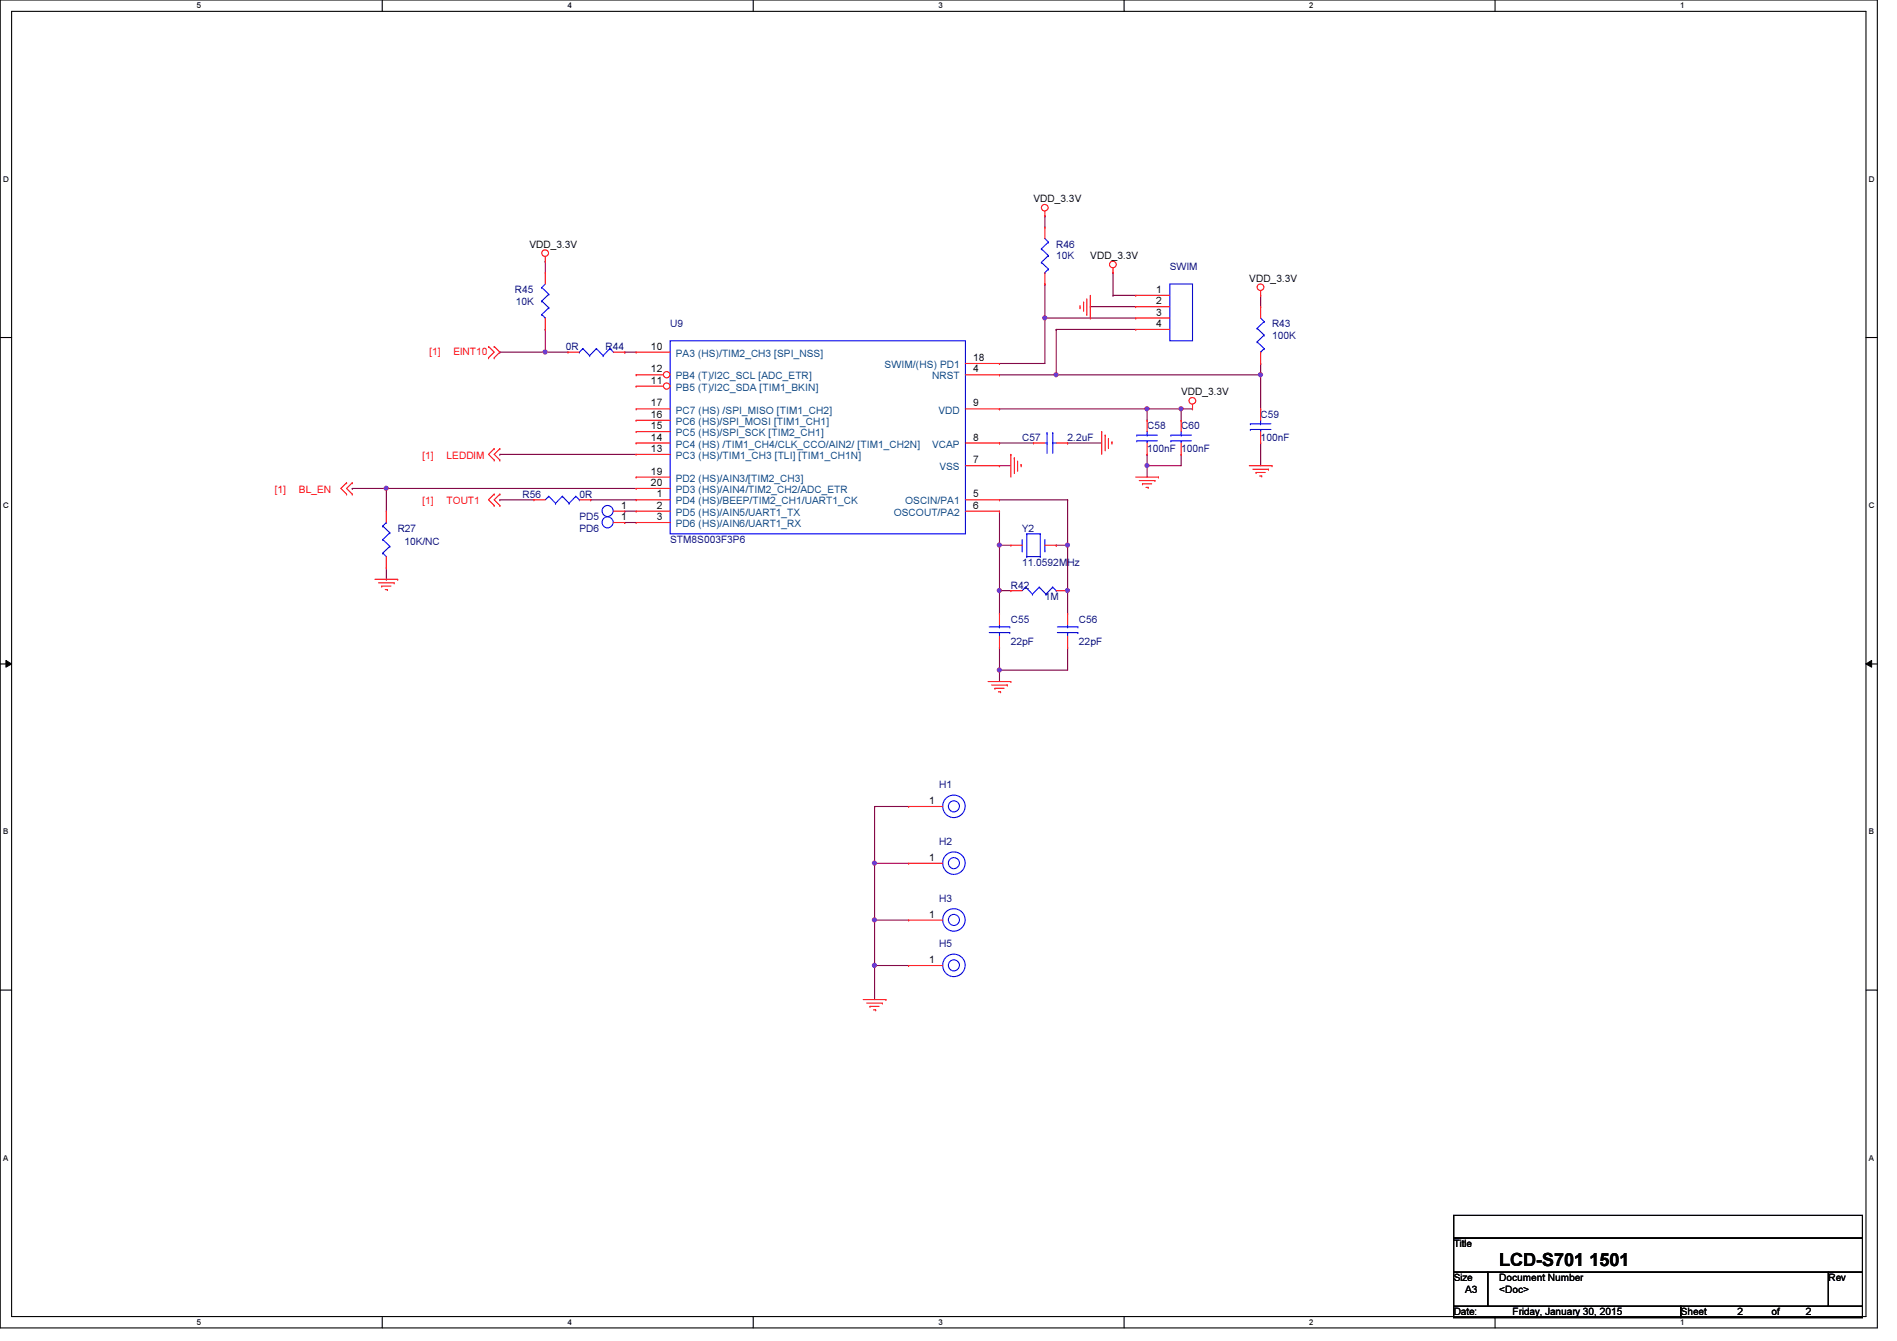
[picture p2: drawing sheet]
<svg xmlns="http://www.w3.org/2000/svg" width="297mm" height="210mm" viewBox="0 0 297 210" stroke-linecap="round" stroke-linejoin="round" font-family="sans-serif">
<path d="M0 0h294v207.9h-294zM1.8 1.8h290.4v204.3h-290.4z" fill="none" stroke="#000" stroke-width=".17"/>
<g fill="#fff">
<path d="M30.8 .2h.7v1.4h-.7z"/>
<path d="M30.8 206.2h.7v1.4h-.7z"/>
</g>
<path d="M59.9 0v1.8M59.9 206.1v1.8" fill="none" stroke="#000" stroke-width=".17"/>
<g fill="#fff">
<path d="M88.9 .2h.6v1.4h-.6z"/>
<path d="M88.9 206.2h.6v1.4h-.6z"/>
</g>
<path d="M117.9 0v1.8M117.9 206.1v1.8" fill="none" stroke="#000" stroke-width=".17"/>
<g fill="#fff">
<path d="M146.9 .2h.7v1.4h-.7z"/>
<path d="M146.9 206.2h.7v1.4h-.7z"/>
</g>
<path d="M176 0v1.8M176 206.1v1.8" fill="none" stroke="#000" stroke-width=".17"/>
<g fill="#fff">
<path d="M205 .2h.7v1.4h-.7z"/>
<path d="M205 206.2h.7v1.4h-.7z"/>
</g>
<path d="M234.1 0v1.8M234.1 206.1v1.8" fill="none" stroke="#000" stroke-width=".17"/>
<g fill="#fff">
<path d="M263.1 .2h.7v1.4h-.7z"/>
<path d="M263.1 206.2h.7v1.4h-.7z"/>
<path d="M.5 27.3h.9v1.4h-.9z"/>
<path d="M292.6 27.3h.9v1.4h-.9z"/>
<path d="M.5 78.4h.9v1.4h-.9z"/>
<path d="M292.6 78.4h.9v1.4h-.9z"/>
</g>
<path d="M0 52.8h1.8M292.2 52.8h1.8" fill="none" stroke="#000" stroke-width=".17"/>
<g fill="#fff">
<path d="M.5 129.5h.8v1.4h-.8z"/>
<path d="M292.6 129.5h.9v1.4h-.9z"/>
</g>
<path d="M0 103.9h1.8M292.2 103.9h1.8" fill="none" stroke="#000" stroke-width=".17"/>
<path d="M.9 103.4l.9 .5-.9 .5zM292.2 103.9l.9-.5v1z" fill="#000"/>
<path d="M.9 103.4l.9 .5-.9 .5zM292.2 103.9l.9-.5v1z" fill="none" stroke="#000" stroke-width=".16"/>
<g fill="#fff">
<path d="M.5 180.5h.8v1.4h-.8z"/>
<path d="M292.6 180.5h.9v1.4h-.9z"/>
</g>
<path d="M0 155h1.8M292.2 155h1.8" fill="none" stroke="#000" stroke-width=".17"/>
<path d="M136.9 126.2h.1M136.9 135.1h.1M136.9 126.2h5.4M136.9 126.2v17.8M136.9 135.1h5.4" fill="none" stroke="#800040" stroke-width=".17"/>
<circle cx="136.9" cy="135.1" r=".32" fill="#f0f"/>
<circle cx="136.9" cy="135.1" r=".32" fill="none" stroke="#f0f" stroke-width=".17"/>
<path d="M136.9 144h.1M136.9 151.1h.1M136.9 144h5.4M136.9 151.1v5.4" fill="none" stroke="#800040" stroke-width=".17"/>
<circle cx="136.9" cy="151.1" r=".32" fill="#f0f"/>
<circle cx="136.9" cy="151.1" r=".32" fill="none" stroke="#f0f" stroke-width=".17"/>
<path d="M136.9 151.1h.1M136.9 144h.1M136.9 151.1h5.4M136.9 144v7.1" fill="none" stroke="#800040" stroke-width=".17"/>
<circle cx="136.9" cy="144" r=".32" fill="#f0f"/>
<circle cx="136.9" cy="144" r=".32" fill="none" stroke="#f0f" stroke-width=".17"/>
<g fill="none" stroke="#800040" stroke-width=".17">
<path d="M97.8 55.1h.1M97.8 55.1h1.8M156.5 78.2h.1M156.5 78.2h10.7M167.2 78.2h.1M167.2 78.2v7.1h-1.8M156.5 80h.1M156.5 85.3h.1M156.5 80v5.3M156.5 85.3h1.8M165.4 85.3h.1M167.2 92.5h.1"/>
<path d="M167.2 92.5v3.5"/>
</g>
<circle cx="167.1" cy="92.4" r=".32" fill="#f0f"/>
<circle cx="167.1" cy="92.4" r=".32" fill="none" stroke="#f0f" stroke-width=".17"/>
<path d="M156.5 104.9h.1M167.2 101.3h.1M167.2 101.3v3.6h-10.7" fill="none" stroke="#800040" stroke-width=".17"/>
<circle cx="156.5" cy="104.9" r=".32" fill="#f0f"/>
<circle cx="156.5" cy="104.9" r=".32" fill="none" stroke="#f0f" stroke-width=".17"/>
<path d="M156.5 92.5h.1M156.5 92.5v3.5M156.5 104.9h.1M156.5 104.9v1.8" fill="none" stroke="#800040" stroke-width=".17"/>
<circle cx="156.5" cy="92.4" r=".32" fill="#f0f"/>
<circle cx="156.5" cy="92.4" r=".32" fill="none" stroke="#f0f" stroke-width=".17"/>
<path d="M156.5 69.3h.1M156.5 72.9h.1M156.5 69.3h5.3M156.5 72.9h1.8M167.2 69.3h.1M167.2 69.3h5.3M167.2 85.3h.1M167.2 85.3v7.2M156.5 101.3h.1M156.5 101.3v3.6" fill="none" stroke="#800040" stroke-width=".17"/>
<circle cx="167.1" cy="85.3" r=".32" fill="#f0f"/>
<circle cx="167.1" cy="85.3" r=".32" fill="none" stroke="#f0f" stroke-width=".17"/>
<path d="M156.5 85.3h.1M156.5 85.3v7.2" fill="none" stroke="#800040" stroke-width=".17"/>
<circle cx="156.5" cy="85.3" r=".32" fill="#f0f"/>
<circle cx="156.5" cy="85.3" r=".32" fill="none" stroke="#f0f" stroke-width=".17"/>
<path d="M179.6 64h.1M179.6 64v1.8M156.5 92.5h.1M156.5 92.5h1.8" fill="none" stroke="#800040" stroke-width=".17"/>
<circle cx="179.6" cy="64" r=".32" fill="#f0f"/>
<circle cx="179.6" cy="64" r=".32" fill="none" stroke="#f0f" stroke-width=".17"/>
<path d="M156.5 64h.1M156.5 64h23.1M179.6 72.9h.1M179.6 72.9h5.4M179.6 72.9v1.8" fill="none" stroke="#800040" stroke-width=".17"/>
<circle cx="179.6" cy="72.9" r=".32" fill="#f0f"/>
<circle cx="179.6" cy="72.9" r=".32" fill="none" stroke="#f0f" stroke-width=".17"/>
<path d="M179.6 64h.1M179.6 64h5.4" fill="none" stroke="#800040" stroke-width=".17"/>
<circle cx="184.9" cy="64" r=".32" fill="#f0f"/>
<circle cx="184.9" cy="64" r=".32" fill="none" stroke="#f0f" stroke-width=".17"/>
<path d="M197.4 46.2h.1M197.4 58.7h.1M197.4 46.2v1.8M197.4 58.7v5.3M179.6 71.1h.1M179.6 71.1v1.8M185 64h.1M185 71.1h.1M185 64v1.8M185 71.1v1.8M185 64h1.7" fill="none" stroke="#800040" stroke-width=".17"/>
<circle cx="197.4" cy="58.6" r=".32" fill="#f0f"/>
<circle cx="197.4" cy="58.6" r=".32" fill="none" stroke="#f0f" stroke-width=".17"/>
<path d="M163.6 49.8h.1M163.6 49.8v7.1M197.4 69.3h.1M197.4 69.3v3.6" fill="none" stroke="#800040" stroke-width=".17"/>
<circle cx="163.6" cy="49.8" r=".32" fill="#f0f"/>
<circle cx="163.6" cy="49.8" r=".32" fill="none" stroke="#f0f" stroke-width=".17"/>
<path d="M156.5 56.9h.1M156.5 56.9h7.1M165.4 58.7h.1M197.4 56.9h.1M197.4 56.9v1.8h-32" fill="none" stroke="#800040" stroke-width=".17"/>
<circle cx="165.4" cy="58.6" r=".32" fill="#f0f"/>
<circle cx="165.4" cy="58.6" r=".32" fill="none" stroke="#f0f" stroke-width=".17"/>
<g fill="none" stroke="#800040" stroke-width=".17">
<path d="M78.3 55.1h.1M78.3 55.1h10.6M85.4 55.1h.1M85.4 40.9h.1M85.4 51.6h.1M85.4 40.9v1.8M85.4 51.6v3.5M156.5 58.7h.1M163.6 49.8h.1M163.6 49.8h14.2M165.4 51.6h.1M165.4 51.6v7.1h-8.9"/>
<path d="M165.4 51.6h12.4M170.7 48h.1M170.7 48h7.1M174.3 42.7h.1M174.3 42.7v3.5M78.3 71.1h.1M78.3 71.1h21.3"/>
</g>
<circle cx="85.4" cy="55.1" r=".32" fill="#f0f"/>
<circle cx="85.4" cy="55.1" r=".32" fill="none" stroke="#f0f" stroke-width=".17"/>
<path d="M60.5 76.5h.1M60.5 76.5h39.1" fill="none" stroke="#800040" stroke-width=".17"/>
<circle cx="60.5" cy="76.4" r=".32" fill="#f0f"/>
<circle cx="60.5" cy="76.4" r=".32" fill="none" stroke="#f0f" stroke-width=".17"/>
<g fill="none" stroke="#800040" stroke-width=".17">
<path d="M163.6 33.8h.1M163.6 33.8v1.8M163.6 44.4h.1M163.6 44.4v5.4M174.3 46.2h.1M174.3 46.2h3.5M55.2 76.5h.1M55.2 76.5h5.3M60.5 76.5h.1M60.5 76.5v3.5M78.3 78.2h.1M78.3 78.2h5.3"/>
<path d="M92.5 78.2h.1M92.5 78.2h7.1M60.5 90.7h.1M60.5 88.9v1.8M97.8 80h.1M97.8 81.8h.1M97.8 80h1.8M97.8 81.8h1.8"/>
</g>
<g fill="none" stroke="#f00" stroke-width=".17">
<path d="M163.6 33.8h.1M163.6 35.6h.1M163.6 33.1v.7M163.6 35.6v1.7M76.5 54.2h.1M76.5 56h.1M76.5 54.2l.9 .9-.9 .9M77.4 56h.1M77.4 54.2h.1M77.4 54.2l.9 .9-.9 .9M85.4 40.9h.1M85.4 42.7h.1"/>
<path d="M85.4 51.6h.1M85.4 40.2v.7M85.4 42.7v1.7M85.4 49.8v1.8M99.6 55.1h.1M99.6 55.1h5.3M151.2 58.7h5.3M151.2 56.9h5.3M156.5 58.7h.1M156.5 56.9h.1M163.6 44.4h.1M163.6 42.7v1.7"/>
<path d="M169.1 48.2h.1M169.1 47.8v.4M169.7 47.3h.1M169.7 47.3v1.4M170.2 49.2h.1M170.2 46.8v2.4M170.7 49.8h.1M170.7 46.2v3.6M174.3 42.7h.1M174.3 42v.7M197.4 46.2h.1M197.4 45.5v.7"/>
<path d="M54.3 75.6h.1M54.3 77.3h.1M54.3 75.6l-.9 .9 .9 .8M55.2 75.6h.1M55.2 77.3h.1M55.2 75.6l-.9 .9 .9 .8M77.4 70.2h.1M77.4 72h.1M77.4 77.3h.1M77.4 79.1h.1M77.4 70.2l-.9 .9 .9 .9M77.4 77.3l-.9 .9 .9 .9"/>
<path d="M78.3 70.2h.1M78.3 72h.1M78.3 77.3h.1M78.3 79.1h.1M78.3 70.2l-.9 .9 .9 .9M78.3 77.3l-.9 .9 .9 .9M83.6 78.2h.1M83.6 78.2h1.8M90.7 78.2h1.8M92.5 78.2h.1M99.6 78.2h.1M99.6 76.5h.1"/>
<path d="M99.6 74.7h.1M99.6 64h.1M99.6 65.8h.1M99.6 67.6h.1M99.6 69.3h.1M99.6 71.1h.1M99.6 74.7h5.3M99.6 78.2h5.3M99.6 69.3h5.3M99.6 64h5.3M99.6 76.5h5.3M99.6 65.8h5.3"/>
<path d="M99.6 67.6h5.3M99.6 71.1h5.3M151.2 72.9h5.3M151.2 78.2h5.3M151.2 69.3h5.3M151.2 64h5.3M156.5 78.2h.1M156.5 72.9h.1M156.5 69.3h.1M156.5 64h.1M158.3 71.1h.1M158.3 71.1v3.6"/>
<path d="M158.8 71.7h.1M158.8 71.7v2.4M159.3 73.6h.1M159.3 72.2v1.4M159.9 72.7h.1M159.9 72.7v.4M161.8 69.3h.1M161.8 69.3h1.8M165.4 69.3h1.8M167.2 69.3h.1M172.5 67.6h.1M172.5 67.6v3.5"/>
<path d="M173.1 68.1h.1M173.1 68.1v2.5M173.6 70.1h.1M173.6 68.6v1.5M174.1 69.2h.1M174.1 69.2v.3M177.8 74.7h3.6M178.4 75.2h2.4M178.9 75.7h.1M178.9 75.7h1.4M179.4 76.3h.4M179.8 76.3h.1"/>
<path d="M180.8 75.2h.1M181.4 74.7h.1M185 71.1h.1M185 65.8h.1M185 65.8v1.8M185 69.3v1.8M186.7 64h.1M186.7 63.3v.7M195.6 72.9h3.6M196.2 73.4h2.4M196.7 74h.1M196.7 74h1.4"/>
<path d="M197.2 74.5h.4M197.4 69.3h.1M197.4 64h.1M197.4 64v1.8M197.4 67.6v1.7M197.6 74.5h.1M198.6 73.4h.1M199.2 72.9h.1M58.7 90.7h3.6M59.3 91.2h2.4M59.8 91.7h.1M59.8 91.7h1.4"/>
<path d="M60.3 92.3h.4M60.5 88.9h.1M60.5 80h.1M60.5 80v1.8M60.5 87.1v1.8M60.7 92.3h.1M61.7 91.2h.1M62.3 90.7h.1M96.1 80h1.7M96.1 81.8h1.7M97.8 80h.1M97.8 81.8h.1"/>
<path d="M99.6 80h.1M99.6 81.8h.1M99.6 80h5.3M99.6 81.8h5.3M151.2 80h5.3M156.5 80h.1M158.3 92.5h.1M158.3 85.3h.1M158.3 92.5h1.8M158.3 85.3h1.8M163.6 85.3h1.8M165.4 85.3h.1"/>
<path d="M165.4 92.5h1.8M167.2 92.5h.1M167.2 96h.1M167.2 96v1.8M167.2 99.6v1.7M154.7 106.7h3.6M155.3 107.2h2.4M155.8 107.7h.1M155.8 107.7h1.4M156.3 108.3h.4M156.7 108.3h.1M157.7 107.2h.1"/>
<path d="M158.3 106.7h.1M167.2 101.3h.1M142.3 126.2h.1M142.3 135.1h.1M142.3 126.2h5.3M142.3 135.1h5.3M135.2 156.5h3.5M135.7 157h2.5M136.2 157.5h.1M136.2 157.5h1.5M136.8 158.1h.3M137.1 158.1h.1"/>
<path d="M138.2 157h.1M138.7 156.5h.1M142.3 151.1h.1M142.3 151.1h5.3"/>
<circle cx="85.4" cy="39.6" r=".52"/>
<circle cx="163.6" cy="32.5" r=".52"/>
<circle cx="174.3" cy="41.4" r=".52"/>
<circle cx="197.4" cy="45" r=".52"/>
<circle cx="186.7" cy="62.7" r=".52"/>
</g>
<path d="M227.6 190.2h64v3.6h-64zM227.6 193.8h64v5.3h-64zM227.6 199.1h5.4v5.4h-5.4zM233 199.1h53.3v5.4h-53.3zM286.3 199.1h5.3v5.4h-5.3zM227.6 204.5h35.6v1.7h-35.6zM263.2 204.5h28.4v1.7h-28.4z" fill="none" stroke="#000" stroke-width=".17"/>
<g fill="none" stroke="#00f" stroke-width=".17">
<path d="M163.1 38.9h.1M163.1 38.9l1.1 1.1M163.6 37.3l.6 .6M164.2 37.9h.1M164.2 37.9l-1.1 1M84.8 45h.1M84.8 47.1h.1M84.8 49.2h.1M84.8 45l1.1 1.1M84.8 47.1l1.1 1.1M84.8 49.2l.6 .6M85.4 49.8h.1"/>
<path d="M85.4 44.4l-.6 .6M85.9 46.1h.1M85.9 48.2h.1M85.9 46.1l-1.1 1M85.9 48.2l-1.1 1M104.9 53.3h46.3v30.3h-46.3zM163.1 41.1h.1M163.1 41.1l1.1 1M163.6 42.7h.1M164.2 40h.1M164.2 42.1h.1M164.2 40l-1.1 1.1"/>
<path d="M164.2 42.1l-.6 .6M85.9 77.7h.1M85.9 77.7l-.5 .5M85.9 77.7l1.1 1.1M87 78.8h.1M88 77.7h.1M88 77.7l-1 1.1M88 77.7l1.1 1.1M89.1 78.8h.1M90.2 77.7h.1M90.2 77.7l-1.1 1.1M90.2 77.7l.5 .5"/>
<path d="M90.7 78.2h.1M163.6 69.3h.4M164 69.3h.1M164 67.7h.1M164 67.7v3.3M164.8 67.7h.1M164.8 69.3h.1M164.8 69.3h.6M164.8 67.7v3.3M183.3 68.1h.1M183.3 69h.1M183.3 68.1h3.3"/>
<path d="M183.3 69h3.3M185 69h.1M185 68.1h.1M185 67.6v.5M185 69v.3M195.8 66.3h.1M195.8 67.2h.1M195.8 66.3h3.2M195.8 67.2h3.2M197.4 67.2h.1M197.4 66.3h.1M197.4 65.8v.5"/>
<path d="M197.4 67.2v.4M59.9 86.6h.1M59.9 84.5h.1M59.9 82.3h.1M59.9 86.6l.6 .5M59.9 84.5l1.1 1M59.9 82.3l1.1 1.1M60.5 81.8h.1M60.5 81.8l-.6 .5M61 85.5h.1M61 83.4h.1M61 85.5l-1.1 1.1"/>
<path d="M61 83.4l-1.1 1.1M160.1 86.2h.1M160.1 84.5v1.7M160.6 91.9h.1M160.6 91.9l-.5 .6M160.6 91.9l1.1 1.1M160.8 87.1h.1M160.8 83.6h.1M160.8 83.6v3.5M160.8 87.1h2.1M160.8 83.6h2.1M161.7 93h.1"/>
<path d="M162.7 91.9h.1M162.7 91.9l-1 1.1M162.7 91.9l1.1 1.1M162.9 87.1h.1M162.9 83.6h.1M162.9 83.6v3.5M163.6 86.2h.1M163.6 84.5v1.7M163.8 93h.1M164.8 91.9h.1M164.8 91.9l-1 1.1M164.8 91.9l.6 .6"/>
<path d="M165.4 92.5h.1M165.6 99h3.2M165.6 98.1h3.2M167.2 98.1h.1M167.2 99h.1M167.2 97.8v.3M167.2 99v.6M168.8 99h.1M168.8 98.1h.1"/>
<circle cx="95.1" cy="80" r=".87"/>
<circle cx="95.1" cy="81.8" r=".87"/>
<circle cx="149.4" cy="126.2" r="1.76"/>
<circle cx="149.4" cy="135.1" r="1.76"/>
<circle cx="149.4" cy="126.2" r=".87"/>
<circle cx="149.4" cy="135.1" r=".87"/>
<circle cx="149.4" cy="151.1" r="1.76"/>
<circle cx="149.4" cy="151.1" r=".87"/>
</g>
<circle cx="104.4" cy="58.6" r=".5" fill="#fff"/>
<g fill="none" stroke="#f00" stroke-width=".17">
<path d="M99.6 58.7h.1M99.6 58.7h4.3"/>
<circle cx="104.4" cy="58.6" r=".5"/>
</g>
<circle cx="104.4" cy="60.4" r=".5" fill="#fff"/>
<g fill="none" stroke="#f00" stroke-width=".17">
<path d="M88.9 55.1h.1M88.9 55.1h1.8M96.1 55.1h1.7M97.8 55.1h.1M177.8 46.2h.1M177.8 48h.1M177.8 49.8h.1M177.8 51.6h.1M177.8 46.2h5.4M177.8 48h5.4M177.8 49.8h5.4M177.8 51.6h5.4"/>
<path d="M197.4 48h.1M197.4 56.9h.1M197.4 48v1.8M197.4 55.1v1.8M99.6 60.5h.1M99.6 60.5h4.3M179.6 71.1h.1M179.6 65.8h.1M179.6 65.8v1.8M179.6 69.3v1.8M156.5 96h.1M156.5 96v1.8"/>
<path d="M156.5 99.6v1.7M156.5 101.3h.1M142.3 144h.1M142.3 144h5.3"/>
<circle cx="104.4" cy="60.4" r=".5"/>
</g>
<g fill="none" stroke="#00f" stroke-width=".17">
<path d="M90.7 55.1h.1M91.3 54.6h.1M91.3 54.6l1 1.1M91.3 54.6l-.6 .5M92.3 55.7h.1M93.4 54.6h.1M93.4 54.6l1 1.1M93.4 54.6l-1.1 1.1M94.4 55.7h.1M95.5 54.6h.1M95.5 54.6l.6 .5M95.5 54.6l-1.1 1.1"/>
<path d="M183.2 44.4h3.5v8.9h-3.5zM196.8 51.4h.1M196.8 53.5h.1M196.8 51.4l1.1 1.1M196.8 53.5l1.1 1.1M197.4 55.1h.1M197.4 49.8l.5 .5M197.9 50.3h.1M197.9 52.5h.1M197.9 54.6h.1M197.9 50.3l-1.1 1.1M197.9 52.5l-1.1 1"/>
<path d="M197.9 54.6l-.5 .5M178 68.1h.1M178 69h.1M178 68.1h3.2M178 69h3.2M179.6 69h.1M179.6 68.1h.1M179.6 67.6v.5M179.6 69v.3M154.9 99h3.2M154.9 98.1h3.2M156.5 98.1h.1"/>
<path d="M156.5 99h.1M156.5 97.8v.3M156.5 99v.6M158.1 99h.1M158.1 98.1h.1"/>
<circle cx="149.4" cy="144" r="1.76"/>
<circle cx="149.4" cy="144" r=".87"/>
</g>
<circle cx="136.9" cy="135.1" r=".32" fill="#f0f"/>
<circle cx="136.9" cy="135.1" r=".32" fill="none" stroke="#f0f" stroke-width=".17"/>
<circle cx="136.9" cy="151.1" r=".32" fill="#f0f"/>
<circle cx="136.9" cy="151.1" r=".32" fill="none" stroke="#f0f" stroke-width=".17"/>
<circle cx="136.9" cy="144" r=".32" fill="#f0f"/>
<circle cx="136.9" cy="144" r=".32" fill="none" stroke="#f0f" stroke-width=".17"/>
<circle cx="167.1" cy="92.4" r=".32" fill="#f0f"/>
<circle cx="167.1" cy="92.4" r=".32" fill="none" stroke="#f0f" stroke-width=".17"/>
<circle cx="156.5" cy="104.9" r=".32" fill="#f0f"/>
<circle cx="156.5" cy="104.9" r=".32" fill="none" stroke="#f0f" stroke-width=".17"/>
<circle cx="156.5" cy="92.4" r=".32" fill="#f0f"/>
<circle cx="156.5" cy="92.4" r=".32" fill="none" stroke="#f0f" stroke-width=".17"/>
<circle cx="167.1" cy="85.3" r=".32" fill="#f0f"/>
<circle cx="167.1" cy="85.3" r=".32" fill="none" stroke="#f0f" stroke-width=".17"/>
<circle cx="156.5" cy="85.3" r=".32" fill="#f0f"/>
<circle cx="156.5" cy="85.3" r=".32" fill="none" stroke="#f0f" stroke-width=".17"/>
<circle cx="179.6" cy="64" r=".32" fill="#f0f"/>
<circle cx="179.6" cy="64" r=".32" fill="none" stroke="#f0f" stroke-width=".17"/>
<circle cx="179.6" cy="72.9" r=".32" fill="#f0f"/>
<circle cx="179.6" cy="72.9" r=".32" fill="none" stroke="#f0f" stroke-width=".17"/>
<circle cx="184.9" cy="64" r=".32" fill="#f0f"/>
<circle cx="184.9" cy="64" r=".32" fill="none" stroke="#f0f" stroke-width=".17"/>
<circle cx="197.4" cy="58.6" r=".32" fill="#f0f"/>
<circle cx="197.4" cy="58.6" r=".32" fill="none" stroke="#f0f" stroke-width=".17"/>
<circle cx="163.6" cy="49.8" r=".32" fill="#f0f"/>
<circle cx="163.6" cy="49.8" r=".32" fill="none" stroke="#f0f" stroke-width=".17"/>
<circle cx="165.4" cy="58.6" r=".32" fill="#f0f"/>
<circle cx="165.4" cy="58.6" r=".32" fill="none" stroke="#f0f" stroke-width=".17"/>
<circle cx="85.4" cy="55.1" r=".32" fill="#f0f"/>
<circle cx="85.4" cy="55.1" r=".32" fill="none" stroke="#f0f" stroke-width=".17"/>
<circle cx="60.5" cy="76.4" r=".32" fill="#f0f"/>
<circle cx="60.5" cy="76.4" r=".32" fill="none" stroke="#f0f" stroke-width=".17"/>
<text font-size="2.8" x="234.7" y="198.2">LCD-S701 1501</text>
<g font-size="1.6">
<text x="161.8" y="31.7">VDD_3.3V</text>
<text x="82.9" y="38.8">VDD_3.3V</text>
<text x="170.7" y="40.6">VDD_3.3V</text>
<text x="181.1" y="45.8">1</text>
<text x="181.1" y="47.6">2</text>
<text x="195.6" y="44.1">VDD_3.3V</text>
<text x="181.1" y="49.4">3</text>
<text x="181.1" y="51.2">4</text>
<text x="101.9" y="54.7">10</text>
<text x="101.9" y="58.3">12</text>
<text x="152.4" y="58.3">4</text>
<text x="152.4" y="56.5">18</text>
<text x="101.9" y="63.6">17</text>
<text x="101.9" y="65.4">16</text>
<text x="101.9" y="60.1">11</text>
<text x="152.4" y="63.6">9</text>
<text x="185" y="61.9">VDD_3.3V</text>
<text x="101.9" y="67.2">15</text>
<text x="101.9" y="69">14</text>
<text x="101.9" y="70.7">13</text>
<text x="152.4" y="69">8</text>
<text x="101.9" y="76.1">20</text>
<text x="101.9" y="74.3">19</text>
<text x="102.8" y="77.9">1</text>
<text x="152.4" y="77.9">5</text>
<text x="152.4" y="72.5">7</text>
<text x="97.3" y="79.6">1</text>
<text x="97.3" y="81.4">1</text>
<text x="102.8" y="79.6">2</text>
<text x="102.8" y="81.4">3</text>
<text x="152.4" y="79.6">6</text>
<text x="145.5" y="125.9">1</text>
<text x="145.5" y="134.7">1</text>
<text x="145.5" y="143.6">1</text>
<text x="145.5" y="150.7">1</text>
<text x="227.6" y="195.2">Title</text>
<text x="227.6" y="200.6">Size</text>
<text x="229.4" y="202.4">A3</text>
<text x="234.7" y="202.4">&lt;Doc&gt;</text>
<text x="234.7" y="200.6">Document Number</text>
<text x="286.3" y="200.6">Rev</text>
<text x="227.6" y="205.9">Date:</text>
<text x="236.9" y="205.9">Friday, January 30, 2015</text>
<text x="263.2" y="205.9">Sheet</text>
<text x="272.1" y="205.9">2</text>
<text x="277.4" y="205.9">of</text>
<text x="282.7" y="205.9">2</text>
</g>
<g font-size="1.6" fill="#000080">
<text x="165.4" y="38.8">R46</text>
<text x="165.4" y="40.6">10K</text>
<text x="80.6" y="45.9">R45</text>
<text x="80.8" y="47.7">10K</text>
<text x="183.2" y="42.3">SWIM</text>
<text x="104.9" y="51.2">U9</text>
<text x="199.2" y="51.2">R43</text>
<text x="199.2" y="53">100K</text>
<text x="88.6" y="54.8">0R</text>
<text x="94.8" y="54.8">R44</text>
<text x="197.4" y="65.4">C59</text>
<text x="160.1" y="69">C57</text>
<text x="167.2" y="69">2.2uF</text>
<text x="179.6" y="67.2">C58</text>
<text x="179.6" y="70.8">100nF 100nF</text>
<text x="185" y="67.2">C60</text>
<text x="197.4" y="69">100nF</text>
<text x="81.8" y="77.9">R56</text>
<text x="90.7" y="77.9">0R</text>
<text x="62.3" y="83.2">R27</text>
<text x="90.7" y="81.4">PD5</text>
<text x="90.7" y="83.2">PD6</text>
<text x="160.1" y="83.2">Y2</text>
<text x="63.3" y="85.3">10K/NC</text>
<text x="104.9" y="85">STM8S003F3P6</text>
<text x="160.1" y="88.6">11.0592MHz</text>
<text x="158.3" y="92.1">R42</text>
<text x="163.6" y="93.9">1M</text>
<text x="158.3" y="97.5">C55</text>
<text x="158.3" y="101">22pF</text>
<text x="168.9" y="97.5">C56</text>
<text x="168.9" y="101">22pF</text>
<text x="147.1" y="123.4">H1</text>
<text x="147.1" y="132.3">H2</text>
<text x="147.1" y="141.2">H3</text>
<text x="147.1" y="148.3">H5</text>
</g>
<g font-size="1.6" fill="#f00">
<text x="67.3" y="55.5">[1]</text>
<text x="71" y="55.5">EINT10</text>
<text x="66.2" y="71.8">[1]</text>
<text x="69.9" y="71.8">LEDDIM</text>
<text x="43" y="77.2">[1]</text>
<text x="46.8" y="77.2">BL_EN</text>
<text x="66.2" y="79">[1]</text>
<text x="69.9" y="79">TOUT1</text>
</g>
<g font-size="1.6" fill="#004080">
<text x="105.8" y="55.8">PA3 (HS)/TIM2_CH3 [SPI_NSS]</text>
<text x="105.8" y="59.4">PB4 (T)/I2C_SCL [ADC_ETR]</text>
<text x="138.5" y="57.6">SWIM/(HS) PD1</text>
<text x="146" y="59.4">NRST</text>
<text x="105.8" y="64.7">PC7 (HS) /SPI_MISO [TIM1_CH2]</text>
<text x="105.8" y="61.2">PB5 (T)/I2C_SDA [TIM1_BKIN]</text>
<text x="146.9" y="64.7">VDD</text>
<text x="105.8" y="66.5">PC6 (HS)/SPI_MOSI [TIM1_CH1]</text>
<text x="105.8" y="68.3">PC5 (HS)/SPI_SCK [TIM2_CH1]</text>
<text x="105.8" y="70.1">PC4 (HS) /TIM1_CH4/CLK_CCO/AIN2/ [TIM1_CH2N]</text>
<text x="105.8" y="71.8">PC3 (HS)/TIM1_CH3 [TLI] [TIM1_CH1N]</text>
<text x="146" y="70.1">VCAP</text>
<text x="105.8" y="77.2">PD3 (HS)/AIN4/TIM2_CH2/ADC_ETR</text>
<text x="105.8" y="75.4">PD2 (HS)/AIN3/[TIM2_CH3]</text>
<text x="147.1" y="73.6">VSS</text>
<text x="105.8" y="79">PD4 (HS)/BEEP/TIM2_CH1/UART1_CK</text>
<text x="105.8" y="80.7">PD5 (HS)/AIN5/UART1_TX</text>
<text x="105.8" y="82.5">PD6 (HS)/AIN6/UART1_RX</text>
<text x="140" y="80.7">OSCOUT/PA2</text>
<text x="141.7" y="79">OSCIN/PA1</text>
</g>
<g font-size="1.3">
<text x="30.8" y="1.3">5</text>
<text x="88.9" y="1.3">4</text>
<text x="146.9" y="1.3">3</text>
<text x="205" y="1.3">2</text>
<text x="263.1" y="1.3">1</text>
<text x=".5" y="28.4">D</text>
<text x="292.6" y="28.4">D</text>
<text x=".5" y="79.5">C</text>
<text x="292.6" y="79.5">C</text>
<text x=".5" y="130.6">B</text>
<text x="292.6" y="130.6">B</text>
<text x=".5" y="181.7">A</text>
<text x="292.6" y="181.7">A</text>
<text x="30.8" y="207.4">5</text>
<text x="88.9" y="207.4">4</text>
<text x="146.9" y="207.4">3</text>
<text x="205" y="207.4">2</text>
<text x="263.1" y="207.4">1</text>
</g>
</svg>
